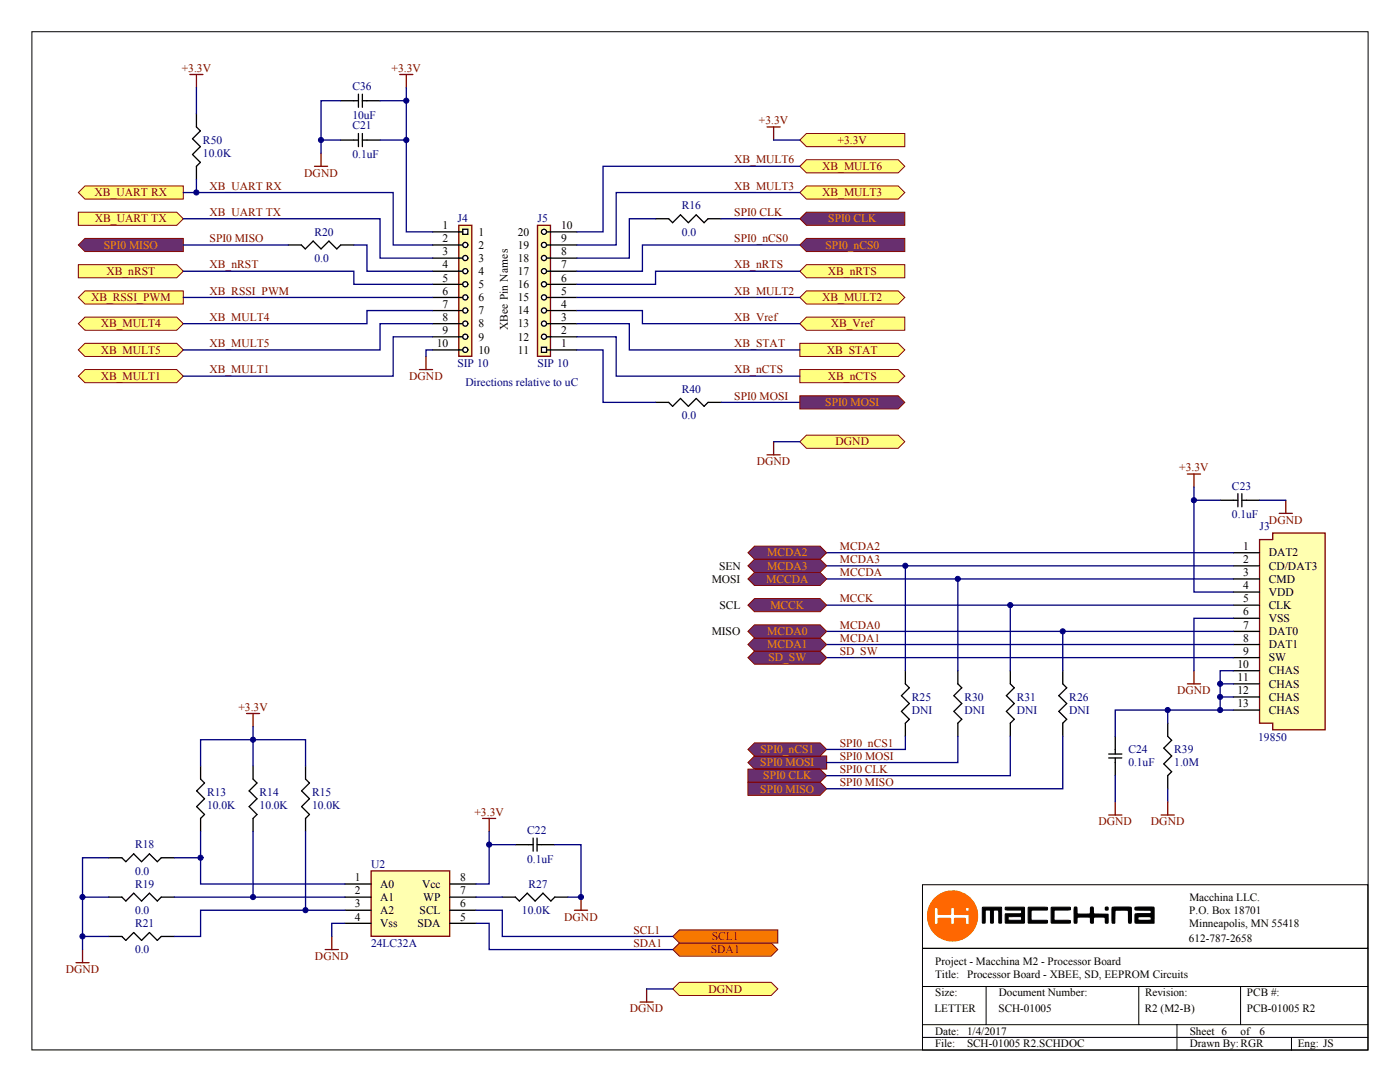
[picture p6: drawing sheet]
<svg xmlns="http://www.w3.org/2000/svg" width="279mm" height="216mm" viewBox="0 0 279 216" stroke-linecap="round" stroke-linejoin="round" font-family="sans-serif">
<path d="M91.6 45h2.6v26.1h-2.6z" fill="#ffffb0" stroke="#800000" stroke-width=".26"/>
<path d="M86.3 46.3h5.3M86.3 48.9h5.3M86.3 56.7h5.3" fill="none" stroke="#000" stroke-width=".26"/>
<g fill="#fff" stroke="#000" stroke-width=".26">
<path d="M92.3 45.7h1.1v1.1h-1.1z"/>
<circle cx="92.9" cy="48.9" r=".51"/>
<circle cx="92.9" cy="56.7" r=".51"/>
</g>
<path d="M86.3 51.5h5.3M86.3 54.1h5.3M91.6 46.3h.7M91.6 56.7h.7M91.6 48.9h.7" fill="none" stroke="#000" stroke-width=".26"/>
<g fill="#fff" stroke="#000" stroke-width=".26">
<circle cx="92.9" cy="54.1" r=".51"/>
<circle cx="92.9" cy="51.5" r=".51"/>
</g>
<path d="M86.3 59.4h5.3M91.6 51.5h.7M91.6 54.1h.7M86.3 62h5.3M86.3 64.6h5.3M86.3 67.2h5.3M86.3 69.8h5.3" fill="none" stroke="#000" stroke-width=".26"/>
<g fill="#fff" stroke="#000" stroke-width=".26">
<circle cx="92.9" cy="59.3" r=".51"/>
<circle cx="92.9" cy="62" r=".51"/>
<circle cx="92.9" cy="64.6" r=".51"/>
<circle cx="92.9" cy="67.2" r=".51"/>
<circle cx="92.9" cy="69.8" r=".51"/>
</g>
<path d="M68 28h3.5M71.5 26.6v2.7M72.3 28h3.6M72.3 26.6v2.7M91.6 59.4h.7M91.6 62h.7M91.6 64.6h.7M91.6 67.2h.7M91.6 69.8h.7" fill="none" stroke="#000" stroke-width=".26"/>
<path d="M79.8 14.9h2.6M81.1 14.9v2.6M62.8 33.2h2.6M64.1 30.6v2.6M83.7 73.7h2.6M85 71.1v2.6" fill="none" stroke="#800000" stroke-width=".26"/>
<path d="M86.3 69.8h-1.3v1.3" fill="none" stroke="#000080" stroke-width=".26"/>
<g fill="#ffff80" stroke="#800000" stroke-width=".2">
<path d="M15.6 52.8h19.7l1.3 1.3-1.3 1.3h-19.7z" fill-rule="evenodd"/>
<path d="M15.6 59.4l1.3-1.4h19.7v2.7h-19.7z" fill-rule="evenodd"/>
<path d="M15.6 75.1l1.3-1.4h18.4l1.3 1.4-1.3 1.3h-18.4z" fill-rule="evenodd"/>
<path d="M159.6 73.7h19.7l1.3 1.4-1.3 1.3h-19.7z" fill-rule="evenodd"/>
<path d="M159.6 68.5h19.7l1.3 1.3-1.3 1.3h-19.7z" fill-rule="evenodd"/>
<path d="M159.6 64.6l1.3-1.3h19.7v2.6h-19.7z" fill-rule="evenodd"/>
<path d="M159.6 59.4l1.3-1.4h18.4l1.3 1.4-1.3 1.3h-18.4z" fill-rule="evenodd"/>
<path d="M159.6 54.1l1.3-1.3h19.7v2.6h-19.7z" fill-rule="evenodd"/>
<path d="M159.6 38.4l1.3-1.3h18.4l1.3 1.3-1.3 1.3h-18.4z" fill-rule="evenodd"/>
<path d="M159.6 33.2l1.3-1.3h18.4l1.3 1.3-1.3 1.3h-18.4z" fill-rule="evenodd"/>
<path d="M15.6 38.4l1.3-1.3h19.7v2.6h-19.7z" fill-rule="evenodd"/>
<path d="M15.6 42.3h19.7l1.3 1.4-1.3 1.3h-19.7z" fill-rule="evenodd"/>
</g>
<path d="M107.3 45h2.6v26.1h-2.6z" fill="#ffffb0" stroke="#800000" stroke-width=".26"/>
<path d="M109.9 59.4h5.2M109.9 69.8h5.2M109.9 67.2h5.2" fill="none" stroke="#000" stroke-width=".26"/>
<g fill="#fff" stroke="#000" stroke-width=".26">
<path d="M108.1 69.3h1v1h-1z"/>
<circle cx="108.6" cy="67.2" r=".51"/>
<circle cx="108.6" cy="59.3" r=".51"/>
</g>
<path d="M109.1 59.4h.8M109.1 69.8h.8M109.1 67.2h.8M109.9 64.6h5.2M109.9 62h5.2" fill="none" stroke="#000" stroke-width=".26"/>
<g fill="#fff" stroke="#000" stroke-width=".26">
<circle cx="108.6" cy="62" r=".51"/>
<circle cx="108.6" cy="64.6" r=".51"/>
</g>
<path d="M109.9 56.7h5.2M109.9 54.1h5.2M109.9 51.5h5.2M109.9 48.9h5.2M109.9 46.3h5.2M109.1 64.6h.8M109.1 62h.8" fill="none" stroke="#000" stroke-width=".26"/>
<g fill="#fff" stroke="#000" stroke-width=".26">
<circle cx="108.6" cy="56.7" r=".51"/>
<circle cx="108.6" cy="54.1" r=".51"/>
<circle cx="108.6" cy="51.5" r=".51"/>
<circle cx="108.6" cy="48.9" r=".51"/>
<circle cx="108.6" cy="46.3" r=".51"/>
</g>
<path d="M71.5 18.8v2.6M72.3 18.8v2.6M68 20.1h3.5M72.3 20.1h3.6M57.5 48.9h2.6l.8 .8 1.6-1.6 1.6 1.6 1.5-1.6 1.6 1.6 .8-.8h2.6M109.1 56.7h.8M109.1 54.1h.8M109.1 51.5h.8M109.1 48.9h.8M109.1 46.3h.8M130.8 43.7h2.6l.8 .7 1.6-1.5 1.6 1.5 1.5-1.5 1.6 1.5 .8-.7h2.6M130.8 80.3h2.6l.8 .8 1.6-1.6 1.6 1.6 1.5-1.6 1.6 1.6 .8-.8h2.6" fill="none" stroke="#000" stroke-width=".26"/>
<path d="M115.1 59.4h44.5M143.9 80.3h15.7" fill="none" stroke="#000080" stroke-width=".26"/>
<path d="M159.6 48.9l1.3-1.3h19.7v2.6h-19.7z" fill-rule="evenodd" fill="#682f6f" stroke="#800000" stroke-width=".2"/>
<g fill="#ffff80" stroke="#800000" stroke-width=".2">
<path d="M15.6 64.6l1.3-1.3h18.4l1.3 1.3-1.3 1.3h-18.4z" fill-rule="evenodd"/>
<path d="M15.6 69.8l1.3-1.3h18.4l1.3 1.3-1.3 1.3h-18.4z" fill-rule="evenodd"/>
</g>
<path d="M39.2 22.7v2.6l.8 .8-1.6 1.6 1.6 1.6-1.6 1.5 1.6 1.6-.8 .8v2.6" fill="none" stroke="#000" stroke-width=".26"/>
<path d="M37.9 14.9h2.6M39.2 14.9v2.6" fill="none" stroke="#800000" stroke-width=".26"/>
<path d="M39.2 17.5v5.2M39.2 35.8v2.6" fill="none" stroke="#000080" stroke-width=".26"/>
<g fill="#682f6f" stroke="#800000" stroke-width=".2">
<path d="M159.6 43.7l1.3-1.4h19.7v2.7h-19.7z" fill-rule="evenodd"/>
<path d="M15.6 48.9l1.3-1.3h19.7v2.6h-19.7z" fill-rule="evenodd"/>
<path d="M159.6 79h19.7l1.3 1.3-1.3 1.3h-19.7z" fill-rule="evenodd"/>
</g>
<g fill="#ffff80" stroke="#800000" stroke-width=".2">
<path d="M159.6 88.1l1.3-1.3h18.4l1.3 1.3-1.3 1.3h-18.4z" fill-rule="evenodd"/>
<path d="M159.6 28l1.3-1.4h19.7v2.7h-19.7z" fill-rule="evenodd"/>
</g>
<path d="M153.1 25.3h2.6M154.4 25.3v2.7M153.1 90.8h2.6M154.4 88.1v2.7M237 94.6h2.6M238.3 94.6v2.6" fill="none" stroke="#800000" stroke-width=".26"/>
<g fill="none" stroke="#000080" stroke-width=".26">
<path d="M81.1 17.5v28.8h5.2M36.6 38.4h41.9v10.5h7.8M64.1 28h3.9M68 20.1h-3.9v10.5M75.9 28h5.2M75.9 20.1h5.2M154.4 28h5.2M159.6 33.2h-39.2v13.1h-5.3M159.6 38.4h-36.6v10.5h-7.9M36.6 43.7h39.3v7.8h10.4M36.6 54.1h34v2.6h15.7M36.6 48.9h20.9"/>
<path d="M36.6 59.4h49.7M70.6 48.9h2.6v5.2h13.1M130.8 43.7h-5.2v7.8h-10.5M143.9 43.7h15.7M159.6 48.9h-31.4v5.2h-13.1M159.6 54.1h-28.8v2.6h-15.7M86.3 62h-13.1v2.6h-36.6M86.3 67.2h-7.8v7.9h-41.9M86.3 64.6h-10.4v5.2h-39.3M115.1 62h13.1v2.6h31.4M115.1 64.6h10.5v5.2h34M115.1 67.2h7.9v7.9h36.6"/>
<path d="M115.1 69.8h5.3v10.5h10.4M154.4 88.1h5.2"/>
</g>
<g fill="#000080" stroke="#000080" stroke-width=".2">
<circle cx="39.2" cy="38.4" r=".51"/>
<circle cx="64.1" cy="27.9" r=".51"/>
<circle cx="81.1" cy="27.9" r=".51"/>
<circle cx="81.1" cy="20.1" r=".51"/>
</g>
<path d="M251.4 107.7h2.6v-1.3h10.5v39.2h-10.5v-1.3h-2.6z" fill-rule="evenodd" fill="#ffffb0" stroke="#800000" stroke-width=".26"/>
<g fill="none" stroke="#000" stroke-width=".26">
<path d="M243.5 99.8h3.5M247 98.5v2.6M247.8 99.8h3.6M247.8 98.5v2.6M246.1 110.3h5.3M246.1 112.9h5.3M246.1 115.5h5.3M246.1 118.1h5.3M246.1 120.8h5.3M246.1 123.4h5.3M246.1 126h5.3M246.1 128.6h5.3"/>
<path d="M246.1 131.2h5.3M246.1 133.8h5.3M246.1 136.5h5.3M246.1 139.1h5.3M221.3 150.5h2.6M221.3 151.2h2.6M222.6 146.9v3.6M222.6 151.2v3.6M233 144.3v2.6l.8 .8-1.5 1.6 1.5 1.5-1.5 1.6 1.5 1.6-.8 .8v2.6M246.1 141.7h5.3"/>
</g>
<path d="M238.3 97.2v20.9h7.8M238.3 99.8h5.2M251.4 99.8h5.2M165 110.3h81.1M165 112.9h81.1M165 115.5h81.1M165 120.8h81.1M165 126h81.1M165 128.6h81.1M165 131.2h81.1M246.1 141.7h-23.5v5.2" fill="none" stroke="#000080" stroke-width=".26"/>
<path d="M256.6 99.8v2.6M255.3 102.4h2.6M237 136.5h2.6M238.3 133.8v2.7" fill="none" stroke="#800000" stroke-width=".26"/>
<g fill="#682f6f" stroke="#800000" stroke-width=".2">
<path d="M149.3 156.1h14.4l1.3 1.3-1.3 1.3h-14.4z" fill-rule="evenodd"/>
<path d="M149.3 152.2l1.3-1.4h14.4v2.7h-14.4z" fill-rule="evenodd"/>
</g>
<path d="M180.7 133.8v2.7l.8 .7-1.6 1.6 1.6 1.6-1.6 1.6 1.6 1.5-.8 .8v2.6M191.2 133.8v2.7l.7 .7-1.5 1.6 1.5 1.6-1.5 1.6 1.5 1.5-.7 .8v2.6M201.6 133.8v2.7l.8 .7-1.6 1.6 1.6 1.6-1.6 1.6 1.6 1.5-.8 .8v2.6M212.1 133.8v2.7l.8 .7-1.6 1.6 1.6 1.6-1.6 1.6 1.6 1.5-.8 .8v2.6" fill="none" stroke="#000" stroke-width=".26"/>
<path d="M149.3 153.5h14.4l1.3 1.3-1.3 1.3h-14.4z" fill-rule="evenodd" fill="#682f6f" stroke="#800000" stroke-width=".2"/>
<path d="M246.1 123.4h-7.8v10.4" fill="none" stroke="#000080" stroke-width=".26"/>
<g fill="#682f6f" stroke="#800000" stroke-width=".2">
<path d="M149.3 149.5l1.3-1.3h13.1l1.3 1.3-1.3 1.3h-13.1z" fill-rule="evenodd"/>
<path d="M149.3 131.2l1.3-1.3h13.1l1.3 1.3-1.3 1.3h-13.1z" fill-rule="evenodd"/>
<path d="M149.3 128.6l1.3-1.3h13.1l1.3 1.3-1.3 1.3h-13.1z" fill-rule="evenodd"/>
<path d="M149.3 126l1.3-1.3h13.1l1.3 1.3-1.3 1.3h-13.1z" fill-rule="evenodd"/>
<path d="M149.3 120.8l1.3-1.4h13.1l1.3 1.4-1.3 1.3h-13.1z" fill-rule="evenodd"/>
<path d="M149.3 115.5l1.3-1.3h13.1l1.3 1.3-1.3 1.3h-13.1z" fill-rule="evenodd"/>
<path d="M149.3 112.9l1.3-1.3h13.1l1.3 1.3-1.3 1.3h-13.1z" fill-rule="evenodd"/>
<path d="M149.3 110.3l1.3-1.3h13.1l1.3 1.3-1.3 1.3h-13.1z" fill-rule="evenodd"/>
</g>
<g fill="none" stroke="#000080" stroke-width=".26">
<path d="M180.7 112.9v20.9M191.2 115.5v18.3M201.6 120.8v13M212.1 126v7.8M243.5 136.5h2.6M243.5 139.1h2.6M246.1 133.8h-2.6v7.9M180.7 146.9v2.6h-15.7M191.2 146.9v5.3h-26.2M201.6 146.9v7.9h-36.6M212.1 146.9v10.5h-47.1M222.6 154.8v5.2"/>
<path d="M233 141.7v2.6M233 157.4v2.6"/>
</g>
<path d="M221.3 162.6h2.6M222.6 160v2.6M231.7 162.6h2.7M233 160v2.6" fill="none" stroke="#800000" stroke-width=".26"/>
<g fill="#000080" stroke="#000080" stroke-width=".2">
<circle cx="180.7" cy="112.9" r=".51"/>
<circle cx="191.1" cy="115.5" r=".51"/>
<circle cx="201.6" cy="120.7" r=".51"/>
<circle cx="212.1" cy="126" r=".51"/>
<circle cx="233" cy="141.7" r=".51"/>
<circle cx="238.3" cy="99.8" r=".51"/>
<circle cx="243.5" cy="141.7" r=".51"/>
<circle cx="243.5" cy="139.1" r=".51"/>
<circle cx="243.5" cy="136.4" r=".51"/>
</g>
<path d="M74.1 173.8h15.6v13h-15.6z" fill="#ffffb0" stroke="#800000" stroke-width=".26"/>
<g fill="none" stroke="#000" stroke-width=".26">
<path d="M40 152.8v2.7l.8 .7-1.6 1.6 1.6 1.6-1.6 1.6 1.6 1.5-.8 .8v2.6M50.5 152.8v2.7l.8 .7-1.6 1.6 1.6 1.6-1.6 1.6 1.6 1.5-.8 .8v2.6M61 152.8v2.7l.8 .7-1.6 1.6 1.6 1.6-1.6 1.6 1.6 1.5-.8 .8v2.6M21.7 179h2.6l.8 .8 1.6-1.6 1.6 1.6 1.5-1.6 1.6 1.6 .8-.8h2.6M21.7 171.2h2.6l.8 .7 1.6-1.5 1.6 1.5 1.5-1.5 1.6 1.5 .8-.7h2.6M68.8 176.4h5.3M68.8 179h5.3M89.8 176.4h5.2M89.8 179h5.2M100.2 179h2.7l.7 .8 1.6-1.6 1.6 1.6 1.6-1.6 1.5 1.6 .8-.8h2.6M102.9 168.5h3.5M106.4 167.2v2.7"/>
<path d="M107.2 168.5h3.5M107.2 167.2v2.7M21.7 186.9h2.6l.8 .7 1.6-1.5 1.6 1.5 1.5-1.5 1.6 1.5 .8-.7h2.6M68.8 181.6h5.3M68.8 184.2h5.3M89.8 181.6h5.2M89.8 184.2h5.2"/>
</g>
<path d="M49.2 142.4h2.6M50.5 142.4v2.6M96.3 163.3h2.6M97.6 163.3v2.6M116 179v2.6M15.2 192.1h2.6M16.5 189.5v2.6M64.9 189.5h2.6M66.2 186.9v2.6M114.6 181.6h2.7" fill="none" stroke="#800000" stroke-width=".26"/>
<g fill="#f77800" stroke="#800000" stroke-width=".2">
<path d="M134.3 189.5l1.3-1.3h18.3l1.3 1.3-1.3 1.3h-18.3z" fill-rule="evenodd"/>
<path d="M134.3 186.9l1.3-1.3h19.6v2.6h-19.6z" fill-rule="evenodd"/>
</g>
<path d="M134.3 197.3l1.3-1.3h18.3l1.3 1.3-1.3 1.3h-18.3z" fill-rule="evenodd" fill="#ffff80" stroke="#800000" stroke-width=".2"/>
<path d="M127.7 199.9h2.7M129 197.3v2.6" fill="none" stroke="#800000" stroke-width=".26"/>
<g fill="none" stroke="#000080" stroke-width=".26">
<path d="M50.5 145v2.6h-10.5v5.2M50.5 152.8v-5.2h10.5v5.2M16.5 179h5.2M21.7 171.2h-5.2v18.3M34.8 171.2h5.2v5.2h28.8M34.8 179h34M40 165.9v5.3M50.5 165.9v13.1M61 165.9v15.7M95 179h5.2M97.6 165.9v10.5h-2.6M97.6 168.5h5.3"/>
<path d="M110.7 168.5h5.3v10.5h-2.7M16.5 186.9h5.2M68.8 184.2h-2.6v2.7M68.8 181.6h-28.8v5.3h-5.2M95 181.6h5.2v5.3h34.1M95 184.2h2.6v5.3h36.7M129 197.3h5.3"/>
</g>
<g fill="#000080" stroke="#000080" stroke-width=".2">
<circle cx="16.5" cy="186.8" r=".51"/>
<circle cx="16.5" cy="179" r=".51"/>
<circle cx="40" cy="171.1" r=".51"/>
<circle cx="50.5" cy="179" r=".51"/>
<circle cx="50.5" cy="147.6" r=".51"/>
<circle cx="61" cy="181.6" r=".51"/>
<circle cx="97.6" cy="168.5" r=".51"/>
<circle cx="115.9" cy="179" r=".51"/>
</g>
<path d="M6.4 6.3h266.6v203.2h-266.6zM184.1 176.5h88.9v12.7h-88.9zM184.1 189.2h88.9v20.3h-88.9zM184.1 196.8h88.9M196.8 196.8v7.7M227.3 196.8v7.7M247.6 196.8v7.7M184.1 204.5h88.9M184.1 207h88.9M234.9 204.5v5M257.7 207v2.5" fill="none" stroke="#000" stroke-width=".2"/>
<path d="M185.1 182.8a5 5 0 0 1 10 0 5 5 0 0 1-10 0zM186.5 181.2v2.9l.1 .3 .6-.1v-1l.7-.1 1.8 .1 .1 1.1 .4 .1 .2-.2 .1-1 2.1-.1 .1 1.2h.7v-1.8l-.1-.1h-2.8v-1.3a.4 .4 0 0 0-.5-.1 .4 .4 0 0 0-.3 .4v1h-2.4l-.1-1.3zM192.7 181.5a.4 .4 0 0 0 .8 0 .4 .4 0 0 0-.8 0z" fill="#f60" stroke="#f60" stroke-width=".2"/>
<g fill="#000" stroke="#000" stroke-width=".2">
<path d="M196.1 181h3.7l.1 3.2-.6-.1v-2.4l-.2-.1-.8 .1-.1 2.3a.29 .29 0 0 1-.3 .2 .29 .29 0 0 1-.2-.3v-2.2l-.2-.1h-.8l-.1 .1v2.4l-.5 .1zM205.2 181.1h3.8v.5h-3.1l-.1 .9 .1 1.1h3l.1 .6h-3.7zM209.8 181l3.8 .1v.4l-.2 .1h-2.9l-.1 .1v1.8l.1 .1 3.1 .1v.5h-3.8z"/>
<path d="M200.7 181l3.7 .1v3.1h-3.7v-1.8l3.1-.1 .1-.3-.1-.4-3.1-.1zM201.3 182.9l-.1 .5 .2 .2h2.4l.1-.1-.1-.6z"/>
</g>
<g fill="#000" stroke="#000" stroke-width=".25">
<path d="M214.4 181.1h.5l.1 1.2 1.8 .1h.7l.2-1.3 .4-.1 .2 1.4h2.8v1.7l-.5 .1v-1.1l-.2-.1h-1.8l-.4 .1v1.1h-.5l-.1-1.1-.2-.1a4.8 4.8 0 0 0-2.4 .1l-.1 1-.5 .1zM222 181.1h3.7l.1 .8-.1 2.3h-.4v-.1l-.1-2.4-2-.1-.7 .1v2.5h-.4a2.05 2.05 0 0 1-.2-1.6z"/>
<path d="M226.6 181.1l1.8-.1a2.99 2.99 0 0 1 1.9 .1v3.1h-3.7l-.1-.7a1.19 1.19 0 0 1 .2-1.1l2.9-.1 .2-.5-.2-.2h-3zM227.2 183l-.1 .4 .1 .2a5.3 5.3 0 0 0 2.5-.1l.1-.4-.3-.2z"/>
<circle cx="220.8" cy="181.3" r=".32"/>
</g>
<g font-size="2.3" fill="#800000">
<text x="36.3" y="14.3">+3.3V</text>
<text x="78.2" y="14.3">+3.3V</text>
<text x="151.5" y="24.8">+3.3V</text>
<text x="167.2" y="28.7">+3.3V</text>
<text x="60.7" y="35.2">DGND</text>
<text x="146.5" y="32.6">XB_MULT6</text>
<text x="164.1" y="33.9">XB_MULT6</text>
<text x="18.9" y="39.2">XB_UART RX</text>
<text x="41.8" y="37.9">XB_UART RX</text>
<text x="146.5" y="37.9">XB_MULT3</text>
<text x="164.1" y="39.2">XB_MULT3</text>
<text x="18.9" y="44.4">XB_UART TX</text>
<text x="41.8" y="43.1">XB_UART TX</text>
<text x="146.5" y="43.1">SPI0 CLK</text>
<text x="41.8" y="48.3">SPI0 MISO</text>
<text x="41.8" y="53.6">XB_nRST</text>
<text x="146.5" y="48.3">SPI0_nCS0</text>
<text x="146.5" y="53.6">XB_nRTS</text>
<text x="21.2" y="54.9">XB_nRST</text>
<text x="41.8" y="58.8">XB_RSSI_PWM</text>
<text x="146.5" y="58.8">XB_MULT2</text>
<text x="165.2" y="54.9">XB_nRTS</text>
<text x="18.2" y="60.1">XB_RSSI_PWM</text>
<text x="20.1" y="65.3">XB_MULT4</text>
<text x="41.8" y="64">XB_MULT4</text>
<text x="146.5" y="64">XB_Vref</text>
<text x="164.1" y="60.1">XB_MULT2</text>
<text x="165.8" y="65.3">XB_Vref</text>
<text x="20.1" y="70.6">XB_MULT5</text>
<text x="41.8" y="69.3">XB_MULT5</text>
<text x="146.5" y="69.3">XB_STAT</text>
<text x="165" y="70.6">XB_STAT</text>
<text x="20.1" y="75.8">XB_MULT1</text>
<text x="41.8" y="74.5">XB_MULT1</text>
<text x="81.7" y="75.8">DGND</text>
<text x="146.5" y="74.5">XB_nCTS</text>
<text x="165.2" y="75.8">XB_nCTS</text>
<text x="146.5" y="79.7">SPI0 MOSI</text>
<text x="166.7" y="88.9">DGND</text>
<text x="151" y="92.8">DGND</text>
<text x="235.3" y="94">+3.3V</text>
<text x="253.3" y="104.5">DGND</text>
<text x="167.6" y="112.3">MCDA3</text>
<text x="167.6" y="109.7">MCDA2</text>
<text x="167.6" y="115">MCCDA</text>
<text x="167.6" y="120.2">MCCK</text>
<text x="167.6" y="125.4">MCDA0</text>
<text x="167.6" y="128">MCDA1</text>
<text x="167.6" y="130.7">SD_SW</text>
<text x="47.6" y="141.8">+3.3V</text>
<text x="234.9" y="138.5">DGND</text>
<text x="167.6" y="149">SPI0_nCS1</text>
<text x="167.6" y="151.6">SPI0 MOSI</text>
<text x="167.6" y="154.2">SPI0 CLK</text>
<text x="167.6" y="156.8">SPI0 MISO</text>
<text x="94.7" y="162.7">+3.3V</text>
<text x="219.2" y="164.7">DGND</text>
<text x="229.7" y="164.7">DGND</text>
<text x="112.6" y="183.7">DGND</text>
<text x="62.9" y="191.5">DGND</text>
<text x="126.4" y="188.9">SDA1</text>
<text x="126.4" y="186.3">SCL1</text>
<text x="141.9" y="190.2">SDA1</text>
<text x="142.1" y="187.6">SCL1</text>
<text x="13.1" y="194.1">DGND</text>
<text x="125.7" y="202">DGND</text>
<text x="141.4" y="198.1">DGND</text>
</g>
<g font-size="2.3" fill="#000080">
<text x="70.4" y="18">C36</text>
<text x="70.4" y="23.7">10uF</text>
<text x="40.5" y="28.7">R50</text>
<text x="70.4" y="25.8">C21</text>
<text x="40.5" y="31.3">10.0K</text>
<text x="70.4" y="31.6">0.1uF</text>
<text x="136.1" y="41.8">R16</text>
<text x="62.8" y="47">R20</text>
<text x="91.3" y="44.4">J4</text>
<text x="107.3" y="44.4">J5</text>
<text x="136.1" y="47">0.0</text>
<text x="62.8" y="52.2">0.0</text>
<text x="91.3" y="73.2">SIP 10</text>
<text x="92.9" y="77.1">Directions relative to uC</text>
<text x="107.3" y="73.2">SIP 10</text>
<text x="136.1" y="78.4">R40</text>
<text x="136.1" y="83.6">0.0</text>
<text x="245.9" y="97.7">C23</text>
<text x="245.9" y="103.4">0.1uF</text>
<text x="251.4" y="105.8">J3</text>
<text x="182" y="139.8">R25</text>
<text x="182" y="142.4">DNI</text>
<text x="192.5" y="139.8">R30</text>
<text x="192.5" y="142.4">DNI</text>
<text x="202.9" y="139.8">R31</text>
<text x="202.9" y="142.4">DNI</text>
<text x="213.4" y="139.8">R26</text>
<text x="213.4" y="142.4">DNI</text>
<text x="251.1" y="147.9">19850</text>
<text x="225.2" y="150.3">C24</text>
<text x="225.2" y="152.9">0.1uF</text>
<text x="234.4" y="150.3">R39</text>
<text x="234.4" y="152.9">1.0M</text>
<text x="41.3" y="158.8">R13</text>
<text x="41.3" y="161.4">10.0K</text>
<text x="51.8" y="158.8">R14</text>
<text x="51.8" y="161.4">10.0K</text>
<text x="62.3" y="158.8">R15</text>
<text x="62.3" y="161.4">10.0K</text>
<text x="105.2" y="166.4">C22</text>
<text x="26.9" y="169.3">R18</text>
<text x="74.1" y="173.2">U2</text>
<text x="105.2" y="172.2">0.1uF</text>
<text x="26.9" y="174.5">0.0</text>
<text x="26.9" y="177.1">R19</text>
<text x="105.5" y="177.1">R27</text>
<text x="26.9" y="182.4">0.0</text>
<text x="26.9" y="185">R21</text>
<text x="104.2" y="182.4">10.0K</text>
<text x="26.9" y="190.2">0.0</text>
<text x="74.1" y="188.9">24LC32A</text>
</g>
<g font-size="2.3">
<text x="88.3" y="45.7">1</text>
<text x="95.5" y="47">1</text>
<text x="103.3" y="47">20</text>
<text x="112" y="45.7">10</text>
<text x="88.3" y="48.3">2</text>
<text x="88.3" y="50.9">3</text>
<text x="88.3" y="53.6">4</text>
<text x="95.5" y="49.6">2</text>
<text x="95.5" y="52.2">3</text>
<text x="103.3" y="52.2">18</text>
<text x="103.3" y="49.6">19</text>
<text x="112" y="53.6">7</text>
<text x="112" y="50.9">8</text>
<text x="112" y="48.3">9</text>
<text x="88.3" y="56.2">5</text>
<text x="88.3" y="58.8">6</text>
<text x="95.5" y="54.9">4</text>
<text x="95.5" y="57.5">5</text>
<text x="103.3" y="57.5">16</text>
<text x="103.3" y="54.9">17</text>
<text x="112" y="58.8">5</text>
<text x="112" y="56.2">6</text>
<text x="88.3" y="61.4">7</text>
<text x="88.3" y="64">8</text>
<text x="95.5" y="60.1">6</text>
<text x="95.5" y="62.7">7</text>
<text x="95.5" y="65.3">8</text>
<text x="101.4" y="65.9" transform="rotate(-90 101.4 65.9)">XBee Pin Names</text>
<text x="103.3" y="65.3">13</text>
<text x="103.3" y="62.7">14</text>
<text x="103.3" y="60.1">15</text>
<text x="112" y="64">3</text>
<text x="112" y="61.4">4</text>
<text x="87.2" y="69.3">10</text>
<text x="88.3" y="66.6">9</text>
<text x="95.5" y="67.9">9</text>
<text x="95.5" y="70.6">10</text>
<text x="103.3" y="70.6">11</text>
<text x="103.3" y="67.9">12</text>
<text x="112" y="69.3">1</text>
<text x="112" y="66.6">2</text>
<text x="143.5" y="113.6">SEN</text>
<text x="248.1" y="109.7">1</text>
<text x="248.1" y="112.3">2</text>
<text x="253.2" y="111">DAT2</text>
<text x="253.2" y="113.6">CD/DAT3</text>
<text x="142" y="116.3">MOSI</text>
<text x="248.1" y="115">3</text>
<text x="248.1" y="117.6">4</text>
<text x="253.2" y="116.3">CMD</text>
<text x="253.2" y="118.9">VDD</text>
<text x="143.6" y="121.5">SCL</text>
<text x="248.1" y="120.2">5</text>
<text x="248.1" y="122.8">6</text>
<text x="248.1" y="125.4">7</text>
<text x="253.2" y="121.5">CLK</text>
<text x="253.2" y="124.1">VSS</text>
<text x="142" y="126.7">MISO</text>
<text x="248.1" y="128">8</text>
<text x="248.1" y="130.7">9</text>
<text x="253.2" y="126.7">DAT0</text>
<text x="253.2" y="129.3">DAT1</text>
<text x="253.2" y="132">SW</text>
<text x="247" y="133.3">10</text>
<text x="247" y="135.9">11</text>
<text x="253.2" y="134.6">CHAS</text>
<text x="253.2" y="137.2">CHAS</text>
<text x="247" y="138.5">12</text>
<text x="247" y="141.1">13</text>
<text x="253.2" y="139.8">CHAS</text>
<text x="253.2" y="142.4">CHAS</text>
<text x="70.8" y="175.8">1</text>
<text x="70.8" y="178.4">2</text>
<text x="75.9" y="177.1">A0</text>
<text x="75.9" y="179.8">A1</text>
<text x="84.2" y="177.1">Vcc</text>
<text x="84.5" y="179.8">WP</text>
<text x="91.9" y="178.4">7</text>
<text x="91.9" y="175.8">8</text>
<text x="70.8" y="181.1">3</text>
<text x="70.8" y="183.7">4</text>
<text x="75.9" y="182.4">A2</text>
<text x="75.9" y="185">Vss</text>
<text x="83.3" y="185">SDA</text>
<text x="83.8" y="182.4">SCL</text>
<text x="91.9" y="183.7">5</text>
<text x="91.9" y="181.1">6</text>
</g>
<g font-size="2.3" fill="#ff9c00">
<text x="165.3" y="44.4">SPI0 CLK</text>
<text x="20.7" y="49.6">SPI0 MISO</text>
<text x="164.7" y="49.6">SPI0_nCS0</text>
<text x="164.7" y="81">SPI0 MOSI</text>
<text x="153.1" y="113.6">MCDA3</text>
<text x="153.1" y="111">MCDA2</text>
<text x="152.9" y="116.3">MCCDA</text>
<text x="153.7" y="121.5">MCCK</text>
<text x="153.1" y="129.3">MCDA1</text>
<text x="153.1" y="126.7">MCDA0</text>
<text x="153.4" y="132">SD_SW</text>
<text x="151.7" y="152.9">SPI0 MOSI</text>
<text x="151.8" y="150.3">SPI0_nCS1</text>
<text x="152.3" y="155.5">SPI0 CLK</text>
<text x="151.7" y="158.1">SPI0 MISO</text>
</g>
<g font-size="2.2">
<text x="237.4" y="179.8">Macchina LLC.</text>
<text x="237.3" y="182.3">P.O. Box 18701</text>
<text x="237.3" y="185">Minneapolis, MN 55418</text>
<text x="237.3" y="188">612-787-2658</text>
<text x="186.6" y="195.2">Title: Processor Board - XBEE, SD, EEPROM Circuits</text>
<text x="186.6" y="192.5">Project - Macchina M2 - Processor Board</text>
<text x="186.5" y="202">LETTER</text>
<text x="186.6" y="198.8">Size:</text>
<text x="199.3" y="202">SCH-01005</text>
<text x="199.3" y="198.8">Document Number:</text>
<text x="228.5" y="202">R2 (M2-B)</text>
<text x="228.5" y="198.8">Revision:</text>
<text x="248.8" y="202">PCB-01005 R2</text>
<text x="248.9" y="198.8">PCB #:</text>
<text x="186.6" y="206.5">Date: 1/4/2017</text>
<text x="186.6" y="209">File:</text>
<text x="193" y="209">SCH-01005 R2.SCHDOC</text>
<text x="237.4" y="206.5">Sheet 6</text>
<text x="237.4" y="209">Drawn By:RGR</text>
<text x="247.6" y="206.5">of</text>
<text x="251.4" y="206.5">6</text>
<text x="259" y="209">Eng: JS</text>
</g>
</svg>
